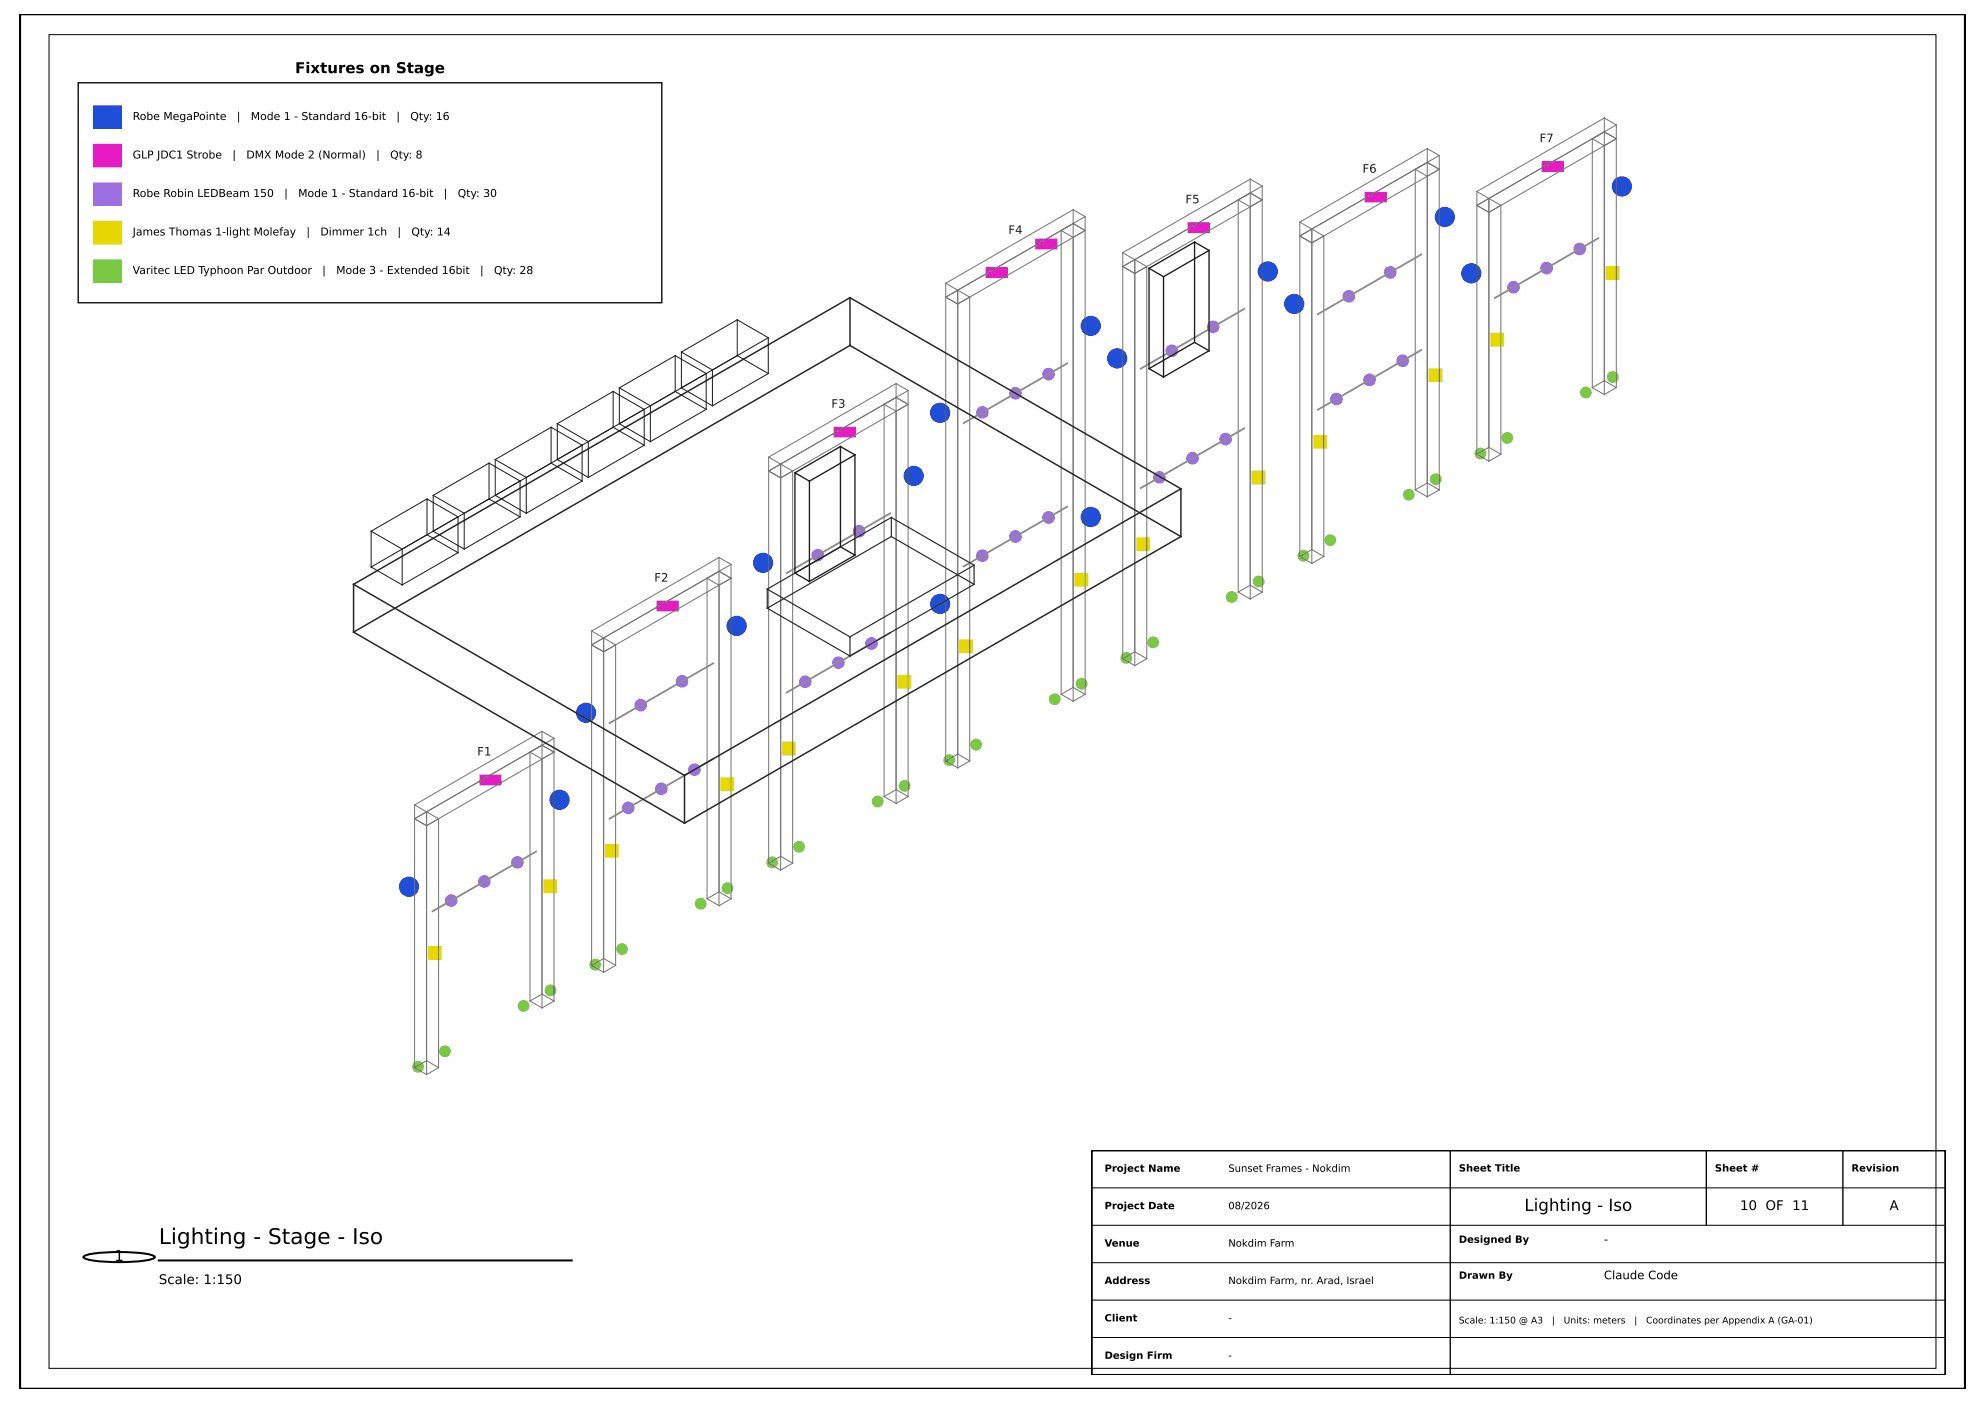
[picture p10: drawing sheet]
<svg xmlns="http://www.w3.org/2000/svg" width="420mm" height="297mm" viewBox="0 0 420 297" stroke-linecap="round" stroke-linejoin="round" font-family="sans-serif">
<path d="M4.2 3h411.7v291h-411.7z" fill="none" stroke="#000" stroke-width=".53"/>
<path d="M10.4 7.3h399.3v282.3h-399.3zM231.1 259.3h180.6M231.1 251.4h180.6M231.1 275.2h180.6M231.1 267.2h180.6M231.1 283.1h180.6" fill="none" stroke="#000" stroke-width=".21"/>
<path d="M16.6 17.5h123.5v46.6h-123.5zM306.9 243.5v47.5M361.1 243.5v15.8M390 243.5v15.8" fill="none" stroke="#000" stroke-width=".28"/>
<path d="M19.8 22.5h5.8v4.6h-5.8z" fill="#1f4fd8" stroke="#1f4fd8" stroke-width=".35"/>
<path d="M19.8 30.6h5.8v4.7h-5.8z" fill="#e619c3" stroke="#e619c3" stroke-width=".35"/>
<path d="M19.8 38.8h5.8v4.6h-5.8z" fill="#9b6fe0" stroke="#9b6fe0" stroke-width=".35"/>
<path d="M19.8 46.9h5.8v4.7h-5.8z" fill="#e6d800" stroke="#e6d800" stroke-width=".35"/>
<path d="M19.8 55.1h5.8v4.6h-5.8z" fill="#7ac943" stroke="#7ac943" stroke-width=".35"/>
<g fill="#1f4fd8" stroke="#1f4fd8" stroke-width=".25">
<circle cx="86.6" cy="187.7" r="2.02"/>
<circle cx="118.4" cy="169.3" r="2.02"/>
<circle cx="124" cy="150.9" r="2.02"/>
<circle cx="155.9" cy="132.5" r="2.02"/>
<circle cx="161.5" cy="119.1" r="2.02"/>
<circle cx="193.4" cy="100.7" r="2.02"/>
<circle cx="199" cy="127.8" r="2.02"/>
<circle cx="199" cy="87.4" r="2.02"/>
<circle cx="230.8" cy="109.4" r="2.02"/>
<circle cx="230.8" cy="69" r="2.02"/>
<circle cx="236.5" cy="75.8" r="2.02"/>
<circle cx="268.3" cy="57.4" r="2.02"/>
<circle cx="273.9" cy="64.3" r="2.02"/>
<circle cx="305.8" cy="45.9" r="2.02"/>
<circle cx="311.4" cy="57.9" r="2.02"/>
<circle cx="343.3" cy="39.5" r="2.02"/>
</g>
<g fill="#e6d800" stroke="#e6d800" stroke-width=".25">
<path d="M90.7 200.4h2.6v2.6h-2.6z"/>
<path d="M115.1 186.3h2.7v2.6h-2.7z"/>
<path d="M128.2 178.7h2.6v2.7h-2.6z"/>
<path d="M152.6 164.6h2.6v2.7h-2.6z"/>
<path d="M165.7 157.1h2.6v2.6h-2.6z"/>
<path d="M190.1 143h2.6v2.6h-2.6z"/>
<path d="M203.1 135.5h2.7v2.6h-2.7z"/>
<path d="M227.6 121.4h2.6v2.6h-2.6z"/>
<path d="M240.6 113.8h2.6v2.7h-2.6z"/>
<path d="M265 99.7h2.7v2.7h-2.7z"/>
<path d="M278.1 92.2h2.6v2.6h-2.6z"/>
<path d="M302.5 78.1h2.6v2.6h-2.6z"/>
<path d="M315.6 70.6h2.6v2.6h-2.6z"/>
<path d="M340 56.5h2.6v2.6h-2.6z"/>
</g>
<g fill="#7ac943" stroke="#7ac943" stroke-width=".25">
<circle cx="94.2" cy="222.5" r="1.11"/>
<circle cx="88.5" cy="225.8" r="1.11"/>
<circle cx="110.8" cy="212.9" r="1.11"/>
<circle cx="116.5" cy="209.6" r="1.11"/>
<circle cx="131.7" cy="200.9" r="1.11"/>
<circle cx="126" cy="204.1" r="1.11"/>
<circle cx="148.3" cy="191.3" r="1.11"/>
<circle cx="154" cy="188" r="1.11"/>
<circle cx="169.1" cy="179.2" r="1.11"/>
<circle cx="163.4" cy="182.5" r="1.11"/>
<circle cx="185.8" cy="169.6" r="1.11"/>
<circle cx="191.4" cy="166.3" r="1.11"/>
<circle cx="206.6" cy="157.6" r="1.11"/>
<circle cx="200.9" cy="160.9" r="1.11"/>
<circle cx="223.2" cy="148" r="1.11"/>
<circle cx="228.9" cy="144.7" r="1.11"/>
<circle cx="244.1" cy="135.9" r="1.11"/>
<circle cx="238.4" cy="139.2" r="1.11"/>
<circle cx="260.7" cy="126.3" r="1.11"/>
<circle cx="266.4" cy="123.1" r="1.11"/>
<circle cx="281.5" cy="114.3" r="1.11"/>
<circle cx="275.8" cy="117.6" r="1.11"/>
<circle cx="298.2" cy="104.7" r="1.11"/>
<circle cx="303.9" cy="101.4" r="1.11"/>
<circle cx="319" cy="92.7" r="1.11"/>
<circle cx="313.3" cy="96" r="1.11"/>
<circle cx="335.6" cy="83.1" r="1.11"/>
<circle cx="341.3" cy="79.8" r="1.11"/>
</g>
<g fill="#e619c3" stroke="#e619c3" stroke-width=".25">
<path d="M101.6 164.1h4.4v2h-4.4z"/>
<path d="M139.1 127.3h4.4v2h-4.4z"/>
<path d="M176.5 90.5h4.5v2h-4.5z"/>
<path d="M208.7 56.7h4.5v2h-4.5z"/>
<path d="M219.3 50.6h4.4v2h-4.4z"/>
<path d="M251.5 47.2h4.4v2h-4.4z"/>
<path d="M288.9 40.7h4.5v2h-4.5z"/>
<path d="M326.4 34.2h4.5v2.1h-4.5z"/>
</g>
<g fill="#9b6fe0" stroke="#9b6fe0" stroke-width=".25">
<circle cx="95.5" cy="190.6" r="1.21"/>
<circle cx="102.5" cy="186.5" r="1.21"/>
<circle cx="109.5" cy="182.5" r="1.21"/>
<circle cx="133" cy="171" r="1.21"/>
<circle cx="140" cy="166.9" r="1.21"/>
<circle cx="147" cy="162.9" r="1.21"/>
<circle cx="135.6" cy="149.2" r="1.21"/>
<circle cx="144.3" cy="144.2" r="1.21"/>
<circle cx="170.4" cy="144.3" r="1.21"/>
<circle cx="177.4" cy="140.2" r="1.21"/>
<circle cx="184.4" cy="136.2" r="1.21"/>
<circle cx="173.1" cy="117.5" r="1.21"/>
<circle cx="181.8" cy="112.4" r="1.21"/>
<circle cx="207.9" cy="117.6" r="1.21"/>
<circle cx="214.9" cy="113.6" r="1.21"/>
<circle cx="221.9" cy="109.5" r="1.21"/>
<circle cx="207.9" cy="87.3" r="1.21"/>
<circle cx="214.9" cy="83.2" r="1.21"/>
<circle cx="221.9" cy="79.2" r="1.21"/>
<circle cx="245.4" cy="101" r="1.21"/>
<circle cx="252.4" cy="97" r="1.21"/>
<circle cx="259.4" cy="92.9" r="1.21"/>
<circle cx="248" cy="74.2" r="1.21"/>
<circle cx="256.8" cy="69.2" r="1.21"/>
<circle cx="282.9" cy="84.4" r="1.21"/>
<circle cx="289.9" cy="80.4" r="1.21"/>
<circle cx="296.9" cy="76.4" r="1.21"/>
<circle cx="285.5" cy="62.7" r="1.21"/>
<circle cx="294.2" cy="57.6" r="1.21"/>
<circle cx="320.3" cy="60.8" r="1.21"/>
<circle cx="327.3" cy="56.7" r="1.21"/>
<circle cx="334.3" cy="52.7" r="1.21"/>
</g>
<g fill="none" stroke="#737373" stroke-width=".21">
<path d="M264.6 37.9v88.9M264.6 37.9l2.5 1.5M264.6 37.9l-27 15.6M267.1 39.4l-29.5 17 2.6 1.5 26.9-15.6M267.1 39.4v85.9M302.1 34.4l2.5 1.4-27 15.6M302.1 37.3l-2.6-1.5v67.9M302.1 31.4v73.7M302.1 31.4l2.5 1.5M302.1 31.4l-27 15.6M304.6 32.9l-29.5 17M304.6 32.9v70.8"/>
<path d="M337 29.4l2.5 1.4 2.6-1.4M337 29.4l2.5-1.5 2.6 1.5M337 29.4v52.6M339.5 25v58.5M339.5 25l2.6 1.4M339.5 25l-26.9 15.5M342.1 26.4l-29.5 17.1 2.5 1.4 27-15.5M342.1 26.4v55.6M200.2 59.9l5 3M200.2 59.9v101.1M227.1 47.3l2.6 1.5-27 15.5M227.1 50.2l-2.5-1.4v98.1"/>
<path d="M227.1 44.4v104M227.1 44.4l2.6 1.4M227.1 44.4l-26.9 15.5M229.7 45.8l-29.5 17.1M229.7 45.8v101.1M237.6 53.5l5.1 2.9v83M237.6 53.5v85.9M240.2 54.9v86M262.1 42.3l2.5 1.5 2.5-1.5M262.1 42.3l2.5-1.5 2.5 1.5M262.1 42.3v83M275.1 47l5.1 2.9"/>
<path d="M275.1 49.9l2.5-1.4v70.7M275.1 49.9l2.5 1.5M275.1 47v70.8M280.2 49.9l-2.6 1.5M280.2 49.9v67.9M312.6 40.5v55.6M312.6 40.5l2.5 1.5M315.1 42l2.6 1.5v52.6M315.1 42v55.6M200.2 62.9l2.5-1.5v101.1M200.2 62.9l2.5 1.4M205.2 62.9l-2.5 1.4"/>
<path d="M205.2 62.9v98.1M162.7 96.7l5.1 3M162.7 99.7l2.5-1.5v85.9M162.7 99.7l2.5 1.4M162.7 96.7v86M167.8 99.7l-2.6 1.4M167.8 99.7v83M189.7 84.1l2.5 1.5-27 15.5M189.7 87l-2.6-1.4v83M189.7 81.2v88.8M189.7 81.2l2.5 1.4M189.7 81.2l-27 15.5"/>
<path d="M192.2 82.6l-29.5 17.1M192.2 82.6v86M312.6 96.1l2.5-1.4 2.6 1.4M312.6 96.1l2.5 1.5M317.7 96.1l-2.6 1.5M337 82l2.5-1.4 2.6 1.4M337 82l2.5 1.5M342.1 82l-2.6 1.5M152.2 118v73.7M152.2 118l2.5 1.4M152.2 118l-27 15.5M154.7 119.4l-29.5 17.1 2.6 1.4 26.9-15.5"/>
<path d="M154.7 119.4v70.8M275.1 117.8l2.5-1.5 2.6 1.5M275.1 117.8l2.5 1.4M280.2 117.8l-2.6 1.4M299.5 103.7l2.6-1.5 2.5 1.5M299.5 103.7l2.6 1.4M304.6 103.7l-2.5 1.4M125.2 133.5l5.1 3v67.8M125.2 133.5v70.8M127.8 135v70.8M149.6 122.4l2.6 1.4 2.5-1.4M149.6 122.4l2.6-1.5 2.5 1.5"/>
<path d="M149.6 122.4v67.8M237.6 139.4l2.6-1.5 2.5 1.5M237.6 139.4l2.6 1.5M242.7 139.4l-2.5 1.5M262.1 125.3l2.5-1.5 2.5 1.5M262.1 125.3l2.5 1.5M267.1 125.3l-2.5 1.5M114.7 157.7l2.5 1.5-26.9 15.5M114.7 154.8v58.5M114.7 154.8l2.5 1.4M114.7 154.8l-27 15.5M117.2 156.2l-29.5 17.1"/>
<path d="M117.2 156.2v55.6M224.6 146.9l2.5-1.4 2.6 1.4M224.6 146.9l2.5 1.5M229.7 146.9l-2.6 1.5M87.7 170.3l5.1 3M87.7 173.3l2.6-1.5v55.6M87.7 173.3l2.6 1.4M87.7 170.3v55.7M92.8 173.3l-2.5 1.4M92.8 173.3v52.7M114.7 160.6l-2.5-1.4v52.6M187.1 168.6l2.6-1.5 2.5 1.5"/>
<path d="M187.1 168.6l2.6 1.4M192.2 168.6l-2.5 1.4M200.2 161l2.5-1.4 2.5 1.4M200.2 161l2.5 1.5M205.2 161l-2.5 1.5M149.6 190.2l2.6-1.5 2.5 1.5M149.6 190.2l2.6 1.5M154.7 190.2l-2.5 1.5M162.7 182.7l2.5-1.5 2.6 1.5M162.7 182.7l2.5 1.4M167.8 182.7l-2.6 1.4M112.2 211.8l2.5-1.4 2.5 1.4"/>
<path d="M112.2 211.8l2.5 1.5M117.2 211.8l-2.5 1.5M125.2 204.3l2.6-1.4 2.5 1.4M125.2 204.3l2.6 1.5M130.3 204.3l-2.5 1.5M87.7 226l2.6-1.5 2.5 1.5M87.7 226l2.6 1.4M92.8 226l-2.5 1.4"/>
</g>
<path d="M300.8 53.9l-21.9 12.6M338.3 50.4l-21.9 12.7M225.9 76.9l-21.9 12.6M263.3 65.4l-21.9 12.6M300.8 74.1l-21.9 12.6M263.3 90.7l-21.9 12.6M188.4 108.7l-21.9 12.6M225.9 107.2l-21.9 12.7M188.4 133.9l-21.9 12.7M150.9 140.4l-21.9 12.6M150.9 160.6l-21.9 12.7M113.4 180.2l-21.8 12.7" fill="none" stroke="#8c8c8c" stroke-width=".39"/>
<g fill="none" stroke="#1a1a1a" stroke-width=".28">
<path d="M243.2 56.8l3.1 1.8M243.2 56.8v21.2M246.3 58.6v21.2M252.8 51.2l3.1 1.8M252.8 51.2l-9.6 5.6M252.8 51.2v21.3M255.9 53l-9.6 5.6M255.9 53v21.2M243.2 78l3.1 1.8M252.8 72.5l3.1 1.7M252.8 72.5l-9.6 5.5M255.9 74.2l-9.6 5.6"/>
<path d="M177.9 94.5l3 1.8M177.9 94.5l-9.7 5.6M177.9 94.5v21.2M180.9 96.3l-9.6 5.5M180.9 96.3v21.2M168.2 100.1l3.1 1.7M168.2 100.1v21.2M171.3 101.8v21.3M177.9 115.7l3 1.8M177.9 115.7l-9.7 5.6M180.9 117.5l-9.6 5.6M168.2 121.3l3.1 1.8"/>
</g>
<path d="M179.9 73.1l70 40.5M179.9 73.1l-105.1 60.7M179.9 63l70 40.4M179.9 63l-105.1 60.7M179.9 63v10.1M249.9 113.6l-105 60.6M249.9 103.4l-105 60.7M249.9 103.4v10.2M74.8 133.8l70.1 40.4M74.8 123.7l70.1 40.4M74.8 123.7v10.1M144.9 164.1v10.1" fill="none" stroke="#262626" stroke-width=".32"/>
<path d="M188.6 113.6l17.6 10.1M188.6 113.6l-26.2 15.1M188.6 109.5l17.6 10.1M188.6 109.5l-26.2 15.2M188.6 109.5v4.1M206.2 119.6l-26.3 15.2M206.2 119.6v4.1M162.4 128.7l17.5 10.1M162.4 124.7l17.5 10.1M162.4 124.7v4M179.9 134.8v4M206.2 123.7l-26.3 15.1" fill="none" stroke="#262626" stroke-width=".25"/>
<g fill="none" stroke="#1a1a1a" stroke-width=".21">
<path d="M142.9 75.3l-11.8 6.8M142.9 75.3l6.6 3.8v7.5M142.9 75.3v7.5M144.2 74.5v7.6l6.6 3.8M144.2 74.5l6.6 3.8v7.6M156 67.7v7.6l6.6 3.8M156 67.7l6.6 3.8M156 67.7l-11.8 6.8M162.6 71.5l-25 14.4M162.6 79.1l-11.8 6.8M162.6 71.5v7.6M103.5 98v7.6l6.6 3.8"/>
<path d="M103.5 98l6.6 3.8v7.6M103.5 98l-11.8 6.8M104.8 97.3v7.5l6.6 3.8M104.8 97.3l6.6 3.7v7.6M116.6 90.4l-11.8 6.9M116.6 90.4v7.6l6.6 3.8M116.6 90.4l6.6 3.8M117.9 97.3l6.6 3.7M117.9 89.7l6.6 3.8v7.5M117.9 89.7v7.6M123.2 94.2l-31.5 18.2M123.2 94.2v7.6"/>
<path d="M129.8 82.8v7.6l6.5 3.8M129.8 82.8l6.5 3.8v7.6M129.8 82.8l-11.9 6.9M131.1 82.1v7.6l6.5 3.8M131.1 82.1l6.5 3.8M136.3 94.2l-11.8 6.8M137.6 85.9v7.6M142.9 82.8l-25 14.5M142.9 82.8l6.6 3.8M149.5 86.6l-11.9 6.9M78.6 112.4l6.5 3.8v7.6M78.6 112.4v7.6"/>
<path d="M90.4 105.6v7.6l6.5 3.8M90.4 105.6l6.5 3.8M90.4 105.6l-11.8 6.8M91.7 112.4l6.6 3.8M91.7 104.8l6.6 3.8v7.6M91.7 104.8v7.6M96.9 117l-11.8 6.8M96.9 109.4l-18.3 10.6M96.9 109.4v7.6M110.1 109.4l-11.8 6.8M123.2 101.8l-11.8 6.8M78.6 120l6.5 3.8"/>
</g>
<path d="M231.1 243.5h180.6v47.5h-180.6zM17.7 265.9a20.1 20.1 0 0 1 7.5-.9h1.7a17.3 17.3 0 0 1 5.8 .9l.1 .1a4.2 4.2 0 0 1-2.9 .9 37.2 37.2 0 0 1-11.9-.5l-.4-.4zM33.6 266.8h87.4" fill="none" stroke="#000" stroke-width=".42"/>
<text font-size="4.6" x="33.6" y="263.3">Lighting - Stage - Iso</text>
<text font-size="3.5" x="322.6" y="256.3">Lighting - Iso</text>
<g font-size="3.2">
<text x="62.4" y="15.5">Fixtures on Stage</text>
<text x="24.2" y="266.9">1</text>
</g>
<g font-size="2.8">
<text x="368.3" y="256.1">10 OF 11</text>
<text x="399.9" y="256.1">A</text>
<text x="33.6" y="271.8">Scale: 1:150</text>
</g>
<g font-size="2.5" fill="#1a1a1a">
<text x="325.8" y="30.1">F7</text>
<text x="288.4" y="36.6">F6</text>
<text x="250.9" y="43">F5</text>
<text x="213.4" y="49.5">F4</text>
<text x="175.9" y="86.3">F3</text>
<text x="138.5" y="123.1">F2</text>
<text x="101" y="159.9">F1</text>
</g>
<g font-size="2.5">
<text x="339.5" y="263.1">-</text>
<text x="339.5" y="270.7">Claude Code</text>
</g>
<g font-size="2.3">
<text x="28.1" y="25.4">Robe MegaPointe</text>
<text x="50.1" y="25.4">|</text>
<text x="53.1" y="25.4">Mode 1 - Standard 16-bit</text>
<text x="83.9" y="25.4">|</text>
<text x="86.8" y="25.4">Qty: 16</text>
<text x="28.1" y="33.5">GLP JDC1 Strobe</text>
<text x="49.2" y="33.5">|</text>
<text x="52.1" y="33.5">DMX Mode 2 (Normal)</text>
<text x="79.6" y="33.5">|</text>
<text x="82.6" y="33.5">Qty: 8</text>
<text x="28.1" y="41.7">Robe Robin LEDBeam 150</text>
<text x="60.1" y="41.7">|</text>
<text x="63.1" y="41.7">Mode 1 - Standard 16-bit</text>
<text x="93.9" y="41.7">|</text>
<text x="96.9" y="41.7">Qty: 30</text>
<text x="28.1" y="49.8">James Thomas 1-light Molefay</text>
<text x="64.8" y="49.8">|</text>
<text x="67.8" y="49.8">Dimmer 1ch</text>
<text x="84.1" y="49.8">|</text>
<text x="87.1" y="49.8">Qty: 14</text>
<text x="28.1" y="58">Varitec LED Typhoon Par Outdoor</text>
<text x="68.2" y="58">|</text>
<text x="71.1" y="58">Mode 3 - Extended 16bit</text>
<text x="101.6" y="58">|</text>
<text x="104.5" y="58">Qty: 28</text>
</g>
<g font-size="2.1">
<text x="233.8" y="248">Project Name</text>
<text x="260" y="248">Sunset Frames - Nokdim</text>
<text x="308.7" y="247.9">Sheet Title</text>
<text x="362.9" y="247.9">Sheet #</text>
<text x="391.8" y="247.9">Revision</text>
<text x="233.8" y="255.9">Project Date</text>
<text x="260" y="255.9">08/2026</text>
<text x="233.8" y="263.8">Venue</text>
<text x="260" y="263.8">Nokdim Farm</text>
<text x="308.7" y="263">Designed By</text>
<text x="233.8" y="271.7">Address</text>
<text x="260" y="271.7">Nokdim Farm, nr. Arad, Israel</text>
<text x="308.7" y="270.6">Drawn By</text>
<text x="233.8" y="279.7">Client</text>
<text x="260" y="279.7">-</text>
<text x="233.8" y="287.6">Design Firm</text>
<text x="260" y="287.6">-</text>
</g>
<g font-size="1.9">
<text x="308.7" y="280.1">Scale: 1:150 @ A3</text>
<text x="328.4" y="280.1">|</text>
<text x="330.9" y="280.1">Units: meters</text>
<text x="345.9" y="280.1">|</text>
<text x="348.4" y="280.1">Coordinates per Appendix A (GA-01)</text>
</g>
</svg>
